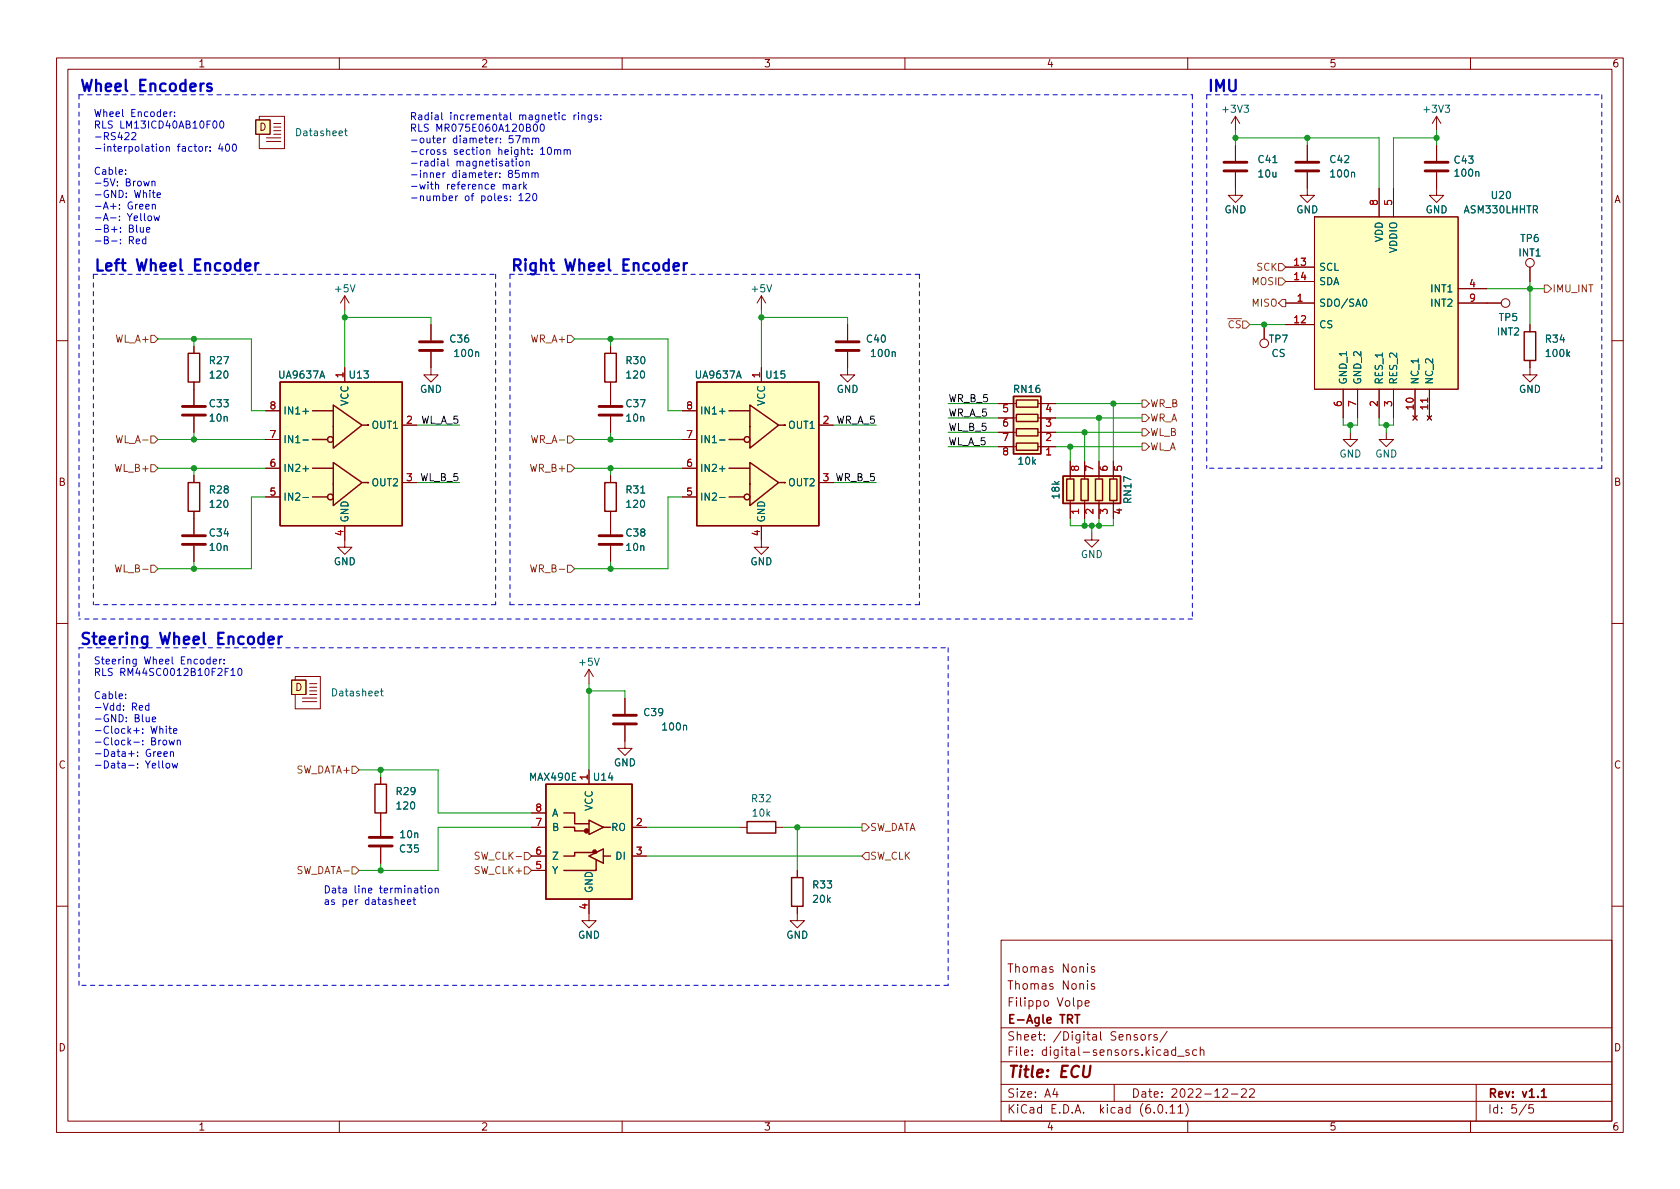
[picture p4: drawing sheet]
<svg xmlns="http://www.w3.org/2000/svg" width="297mm" height="210mm" viewBox="0 0 297 210" stroke-linecap="round" stroke-linejoin="round" font-family="sans-serif">
<g fill="none" stroke="#840000" stroke-width=".18">
<path d="M10 10.2h277v190.1h-277zM12 12.2h273v186.1h-273zM60 10.2v2M110 10.2v2M160 10.2v2M210 10.2v2M260 10.2v2M45.2 21.2h2.6v2.5h-2.6zM45.8 21.2v-.6h4.5v5.7h-4.5v-2.6M47.1 25h2.6M47.1 24.4h2.6M48.4 23.7h1.3"/>
<path d="M48.4 23.1h1.3M48.4 22.5h1.3M48.4 21.8h1.3M218.4 30.5v4h1.3l-1.3 1.3-1.2-1.3h1.2M218.4 20.6l-.7 1.2M218.4 20.6v2.5M218.4 25.6v2.8M218.4 20.6l.8 1.2M231.1 30.5v4h1.3l-1.3 1.3-1.2-1.3h1.2M231.1 25.6v2.8M232.4 38.3h25.4v30.5h-25.4zM243.8 33.3v5"/>
<path d="M246.4 33.3v5M254 30.5v4h1.3l-1.3 1.3-1.3-1.3h1.3M254 20.6v2.5M254 25.6v2.8M254 20.6l-.8 1.2M254 20.6l.8 1.2M61 52.3v2.6M61 52.3l-.8 1.3M61 52.3l.7 1.3M76.2 57.4v2.8M134.6 52.3l-.7 1.3M134.6 52.3v2.6"/>
<path d="M134.6 52.3l.8 1.3M149.9 57.4v2.8M223.5 57.4v2.5M227.3 53.6h5.1M227.3 57.4h5.1M227.3 47.2h5.1M227.3 49.8h5.1M257.8 53.6h7.6M257.8 51h5.1M270.5 47.2v2.6M270.5 57.4v1.3M10 60.2h2"/>
<path d="M34.3 61.2v1.3M34.3 67.6v4M34.3 73.7v2.7M47 77.7h2.5M47 72.6h2.5M61 65v2.6M71.1 75.2h2.6M76.2 62.2v4.1h1.3l-1.3 1.3-1.3-1.3h1.3M107.9 61.2v1.3M107.9 67.6v4M107.9 73.7v2.7M120.6 77.7h2.6"/>
<path d="M120.6 72.6h2.6M134.6 65v2.6M144.8 75.2h2.5M149.9 62.2v4.1h1.2l-1.2 1.3-1.3-1.3h1.3M176.5 79h3.2M176.5 76.4h3.2M176.5 73.9h3.2M176.5 71.4h3.2M183.5 79h3.2M183.5 76.4h3.2M183.5 73.9h3.2M183.5 71.4h3.2"/>
<path d="M237.5 68.8v5.1M238.8 76.4v1.3h1.2l-1.2 1.3-1.3-1.3h1.3M240 68.8v5.1M243.8 68.8v5.1M245.1 76.4v1.3h1.3l-1.3 1.3-1.3-1.3h1.3M246.4 68.8v5.1M249.8 73.5l.8 .8M250.2 68.8v5.1M250.6 73.5l-.8 .8M252.3 73.5l.8 .8M252.7 68.8v5.1M253.1 73.5l-.8 .8"/>
<path d="M270.5 63.7v2.6h1.3l-1.3 1.3-1.3-1.3h1.3M285 60.2h2M34.3 84.1v1.2M34.3 90.4v4.1M34.3 96.5v2.8M47 87.9h2.5M47 82.8h2.5M61 93v3.8h1.2l-1.2 1.2-1.3-1.2h1.3M71.1 85.3h2.6M107.9 84.1v1.2M107.9 90.4v4.1M107.9 96.5v2.8"/>
<path d="M120.6 87.9h2.6M120.6 82.8h2.6M134.6 93v3.8h1.3l-1.3 1.2-1.3-1.2h1.3M144.8 85.3h2.5M189.2 81.5v3.2M189.2 88.5v3.2M191.8 81.5v3.2M191.8 88.5v3.2M193 94.2v1.3h1.3l-1.3 1.3-1.2-1.3h1.2M194.3 81.5v3.2M194.3 88.5v3.2M196.8 81.5v3.2"/>
<path d="M196.8 88.5v3.2M10 110.2h2M104.1 118.4l-.7 1.2M104.1 118.4v2.5M104.1 118.4l.8 1.2M285 110.2h2M51.6 120.3h2.5v2.5h-2.5zM52.2 120.3v-.7h4.4v5.7h-4.4v-2.5M53.5 124.1h2.5M53.5 123.4h2.5M54.7 122.8h1.3M54.7 122.2h1.3"/>
<path d="M54.7 121.5h1.3M54.7 120.9h1.3M67.3 137.4v1.3M104.1 136.1v2.6M110.5 128.3v4h1.3l-1.3 1.3-1.3-1.3h1.3M110.5 123.4v2.8M67.3 143.8v4M67.3 149.9v2.7M94 146.3h2.5M94 151.4h2.5M94 153.9h2.5M94 143.8h2.5"/>
<path d="M104.1 159v3.8h1.3l-1.3 1.3-1.2-1.3h1.2M104.8 150.7h.6M111.8 146.3h2.5M111.8 151.4h2.5M130.8 146.3h1.3M137.2 146.3h1.2M141 153.9v1.3M10 160.2h2M141 160.3v2.5h1.2l-1.2 1.3-1.3-1.3h1.3M177 166.3h108v32h-108zM184.7 177l.4-.1 .3 .3v.4l-.3 .3h-.4l-.1-.3v-.4zM186.1 174l-.3-.1-.2 .2v.3l.5 .1v.4h-.5"/>
<path d="M186.1 171l-.3-.1-.2 .2v.3l.5 .1v.4h-.5M285 160.2h2M60 198.3v2M110 198.3v2M160 198.3v2M177 194.8h108M177 191.8h108M177 187.8h108M177 181.8h108M182.5 186.5v.1M182.5 185.7v.1M184.6 183.8v.1"/>
<path d="M184.6 183v.1M193.2 183h.6l.1 .9M193.9 183.3l-.5 .1a.29 .29 0 0 0-.3 .2 .29 .29 0 0 0 .3 .3h.5M194.6 182.4v1.3l.2 .2M197 191.8v3M206.4 182.4l-1.3 1.9M208.2 186.8h1.2M209.6 195.1a1.72 1.72 0 0 1 0 2.3M210 198.3v2M210.2 185.7l-.3-.1-.3 .2 .1 .3 .5 .1v.4h-.6M211.6 185.7l-.5-.1-.2 .3v.4l.1 .3h.6M212.2 185.8l.2-.2 .4 .1 .1 .9"/>
<path d="M212.2 185.1v1.5M217.7 193.5h1.2M219.5 192.7l.6-.2 .2 .2 .1 .3-1 1h1M220.9 192.7l.6-.2 .2 .2 .1 .3-.9 1h.9M260 198.3v2M261 191.8v6.5M271.1 195.3h-.7l-.1 .7 .2-.1 .5 .1 .2 .2-.1 .5-.2 .1-.6-.1"/>
<circle cx="266.2" cy="53.6" r=".76"/>
<circle cx="270.5" cy="46.5" r=".76"/>
<circle cx="223.5" cy="60.7" r=".76"/>
</g>
<path d="M185.1 180.4l.7-.1v-.3l-.5-.1-.2 .2 .1 .8h.6" fill="none" stroke="#840000" stroke-width=".3"/>
<g fill="none" stroke="#840000" stroke-width=".25">
<path d="M269.5 58.7h2v5h-2zM33.3 62.5h2v5.1h-2zM49.5 67.6h21.6v25.4h-21.6zM55.2 72.6h3.7M55.2 77.7h2.7M58.9 71.6l5.1 3.6-5.1 4zM64.1 75.2h1.1h-.2M106.9 62.5h2.1v5.1h-2.1zM123.2 67.6h21.6v25.4h-21.6zM128.9 72.6h3.7M128.9 77.7h2.7M132.6 71.6l5.1 3.6-5.1 4z"/>
<path d="M137.8 75.2h1h-.1M179.2 70.1h4.8v10.2h-4.8zM179.7 78.4h3.8v1.2h-3.8zM179.7 75.8h3.8v1.3h-3.8zM179.7 73.3h3.8v1.2h-3.8zM179.7 70.7h3.8v1.3h-3.8zM33.3 85.3h2v5.1h-2zM55.2 82.8h3.7M55.2 87.9h2.7M58.9 81.8l5.1 3.5-5.1 4.1zM64.1 85.3h1.1h-.2M106.9 85.3h2.1v5.1h-2.1z"/>
<path d="M128.9 82.8h3.7M128.9 87.9h2.7M132.6 81.8l5.1 3.5-5.1 4.1zM137.8 85.3h1h-.1M188 84.2h10.1v4.8h-10.1zM188.6 84.7h1.3v3.8h-1.3zM191.1 84.7h1.3v3.8h-1.3zM193.7 84.7h1.2v3.8h-1.2zM196.2 84.7h1.3v3.8h-1.3zM66.3 138.7h2v5.1h-2zM96.5 138.7h15.3v20.3h-15.3zM99.7 143.8h1.9v1.9h2.5"/>
<path d="M99.7 146.3h1.9v.6h1.9M104.1 151.4l2.6-1.3v2.5zM104.1 145l2.6 1.3-2.6 1.3zM104.8 150.7h-3.2v.7h-1.9M105.4 152v1.9h-5.7M106.7 151.4h1.2M106.7 146.3h1.2M132.1 145.3h5.1v2h-5.1zM140 155.2h2v5.1h-2z"/>
<circle cx="58.4" cy="77.7" r=".51"/>
<circle cx="132.1" cy="77.7" r=".51"/>
<circle cx="58.4" cy="87.9" r=".51"/>
<circle cx="132.1" cy="87.9" r=".51"/>
</g>
<g fill="none" stroke="#006464" stroke-width=".18">
<path d="M220 18.6h.7l-.4 .5 .4 .1v.6l-.2 .1-.5-.1M255.5 18.6h.8l-.4 .5 .3 .1v.6l-.1 .1-.6-.1M60.9 23.2h.5M61.1 22.7v1.1l.3 .2M225.1 28.8h.7M239 30.6l.1-.1h.3l.1 .8M260.9 30.4l.2-.1 .3 .1 .1 .8M61.9 50.4l.5 1.2 .4-1.2M135.6 50.4l.4 1.2 .4-1.2M241 53l.2-.1a.68 .68 0 0 1 .5 .6 .68 .68 0 0 1-.5 .7l-.2-.2-.1-.3zM53.6 77.8h.9M53.6 72.7h.9"/>
<path d="M56.5 66.9l.5-1.3 .4 1.3M56.7 66.5h.6M84.1 62.3l.2-.1 .3 .1v.8M127.2 77.8h1M127.2 72.7h1M130.2 66.9l.4-1.3 .5 1.3M130.3 66.5h.6M157.8 62.3l.1-.1 .3 .1 .1 .8M277.2 62.6l.3 .5M277.5 62.2l-.4 .5M53.6 88h.9M53.6 82.9h.9"/>
<path d="M113.3 87.2h.7M127.2 88h1M127.2 82.9h1M105.1 116.4l.4 1.3 .5-1.3M67.3 122.2h.5M67.4 121.8v1.1l.4 .2M120.9 128.4l.1-.2 .3 .1 .1 .8"/>
</g>
<g fill="#ffffc2" stroke="#ffffc2" stroke-width=".18">
<path d="M179.2 70.1h4.8v10.2h-4.8z"/>
<path d="M188 84.2h10.1v4.8h-10.1z"/>
<path d="M51.6 120.3h2.5v2.5h-2.5z"/>
<path d="M49.5 67.6h21.6v25.4h-21.6z"/>
<path d="M123.2 67.6h21.6v25.4h-21.6z"/>
<path d="M45.2 21.2h2.6v2.5h-2.6z"/>
<path d="M232.4 38.3h25.4v30.5h-25.4z"/>
<path d="M96.5 138.7h15.3v20.3h-15.3z"/>
</g>
<g fill="none" stroke="#a90000" stroke-width=".18">
<path d="M177.4 76.6h.8l-.5 1.3M177.7 79.7l-.3-.2 .1-.2 .2-.1h.3l.2 .2-.1 .2-.5 .2-.2 .2 .1 .3 .2 .2 .3-.1 .2-.2-.1-.4-.2-.1M178 74.1l-.3 .1a.85 .85 0 0 0 0 1.2l.4-.1 .1-.5-.3-.2h-.3l-.2 .2M178.1 71.6h-.6l-.1 .6 .2-.2 .4 .1 .2 .2-.1 .4-.2 .1-.5-.1M185 74.1h.8l-.4 .5 .3 .1v.6l-.2 .1-.5-.1M185.1 79.5l.3-.3v1.3M185.1 76.8l.4-.2 .3 .4-.8 .9h.8M185.4 71.5l-.3 .9h.7M252.4 70.4v.7M190 82.7l.2-.3 .4 .1 .1 .2-.1 .3-.4 .2-.2-.2-.2-.5-.1-.1-.2 .2-.1 .3 .1 .2 .2 .1 .3-.3M190.7 90.4h-1.3l.4 .4M193.2 90.1v.7l-.9-.7-.3 .2 .1 .5"/>
<path d="M193.2 82.9l-1.2-.5v.8M194.5 90.8v-.7l.5 .4 .1-.4h.6l.1 .2-.1 .5M194.5 82.6l.1 .3a.86 .86 0 0 0 1.2 0l-.1-.4-.5-.1-.2 .3v.3l.2 .2M197 82.5v.6l.6 .1-.1-.2 .1-.4 .2-.2 .4 .1 .1 .2-.1 .5M197.9 90v.8l-.9-.3"/>
</g>
<g fill="none" stroke="#840000" stroke-width=".51">
<path d="M216.4 30.2h4.1M216.4 28.7h4.1M229.1 30.2h4.1M229.1 28.7h4.1M252 30.2h4M252 28.7h4M32.3 73.4h4M32.3 71.9h4M74.2 62h4M74.2 60.4h4M105.9 73.4h4.1M105.9 71.9h4.1"/>
<path d="M147.8 62h4.1M147.8 60.4h4.1M32.3 96.3h4M32.3 94.7h4M105.9 96.3h4.1M105.9 94.7h4.1M108.5 128h4M108.5 126.5h4M65.3 149.6h4M65.3 148.1h4"/>
</g>
<circle cx="105.4" cy="150.7" r=".13" fill="#840000" stroke="#840000" stroke-width=".18"/>
<g fill="#840000" stroke="#840000" stroke-width=".25">
<circle cx="105.1" cy="150.6" r=".3"/>
<circle cx="103.7" cy="146.9" r=".36"/>
</g>
<g fill="none" stroke="#725600" stroke-width=".18">
<path d="M26.7 59.3h.6l.6 .6-.6 .7h-.6zM100.3 59.3h.7l.6 .6-.6 .7h-.7zM217.1 56.3h2.4M226.1 46.6h.6l.6 .6-.6 .7h-.6zM226.1 49.1h.6l.6 .7-.6 .6h-.6zM226.7 53h.6v1.2h-.6l-.6-.6zM273 50.4h.7l.6 .6-.6 .7h-.7zM26.7 77.1h.6l.6 .6-.6 .7h-.6zM100.3 77.1h.7l.6 .6-.6 .7h-.7zM201.9 70.7h.7l.6 .7-.6 .6h-.7zM201.9 78.4h.7l.6 .6-.6 .6h-.7zM201.9 75.8h.7l.6 .6-.6 .7h-.7z"/>
<path d="M201.9 73.3h.7l.6 .6-.6 .6h-.7zM26.7 82.2h.6l.6 .6-.6 .6h-.6zM26.7 99.9h.6l.6 .7-.6 .6h-.6zM100.3 99.9h.7l.6 .7-.6 .6h-.7zM100.3 82.2h.7l.6 .6-.6 .6h-.7zM25.2 100.7h1M98.9 100.7h.9M62.2 135.5h.7l.6 .6-.6 .7h-.7zM62.2 153.3h.7l.6 .6-.6 .7h-.7zM91.3 151.5h.9M92.7 150.7h.6l.7 .7-.7 .6h-.6zM92.7 153.3h.6l.7 .6-.7 .7h-.6z"/>
<path d="M152.4 145.7h.6l.7 .6-.7 .6h-.6zM153 150.7h.7v1.3h-.7l-.6-.6z"/>
</g>
<g fill="none" stroke="#0000c2" stroke-width=".18">
<path d="M30.9 19.8v.2M78.1 19.9v1.1l.2 .2M90.2 19.9v1.1l.2 .2M16.9 32.4h1M19.1 31.6h-.6l-.1 .6 .2-.1 .4 .1 .1 .1v.5l-.2 .1-.5-.1M19.5 31.6l.4 1.3 .4-1.3M19.5 36.5h1M19.5 38.5h1M20.8 32.8v.1M20.8 32.1v.1M21.1 36.9v.1M21.1 36.2v.1"/>
<path d="M21.1 38.9v.1M21.1 38.2v.2M22.2 30.7v.1M22.2 30.1v.1M22.3 34.8v.1M22.3 34.1v.2M23.3 23.6l.5-.2 .2 .4-.8 .9h.8M27.7 25.5v.1M27.7 25.9v.8M28.3 26l.3-.1 .3 .2v.4l-.3 .2h-.3l-.1-.2zM29.4 26l.2-.1 .3 .1 .1 .7M29.4 25.9v.8"/>
<path d="M30.9 20.5v.1M36.7 25.9l-.3 .2M37.1 26.6v.1M37.1 26v.1M39 21.5l.1-.1a.68 .68 0 0 1 .5 .6 .68 .68 0 0 1-.5 .7l-.1-.2-.2-.3zM77 32.7l.2-.1 .3 .1v.7M77 32.2v1.2M77.2 31l.6-.1-.1-.3h-.3l-.2 .1v.6h.5M77.3 24.8l.6-.1-.1-.2-.3-.1-.2 .2 .1 .6h.4M77.8 26.5h-.3l-.2 .1 .1 .2 .4 .1v.3h-.5M78 28.6h.5l.1 .8M78.3 30.6v.8"/>
<path d="M78.5 24.4v.9M78.6 28.8l-.4 .1-.2 .2 .2 .3 .4-.1M78.7 30.6l-.4 .2M78.8 24.4l-.3 .3M78.8 26.5h-.3l-.2 .1 .1 .2 .4 .1v.3h-.5M79.2 28.1v1.1l.2 .2M79.4 35.1l.6-.2v-.2l-.4-.1-.2 .2 .1 .6h.5M80.6 34.6v.9M80.9 34.6l-.3 .3M86.1 26.6l.2-.1h.3v.8M86.9 33l.6-.1-.1-.2-.4-.1-.1 .2v.6h.5M87.9 30.6l-.3 .2"/>
<path d="M88.1 24.4l-.4 .3M88.4 31.3v.1M88.4 30.6v.1M88.5 25.1v.2M88.5 24.5v.1M89.1 20.4h.5v.8M89.6 20.6l-.4 .1-.2 .2 .2 .3 .4-.1M90.2 35.4v.1M90.2 34.7v.1M91.9 28.6l.2-.1 .3 .1 .1 .5-.1 .2-.3 .1-.2-.2zM93 28.6l.2-.1 .3 .1 .1 .8M93 28.5v.9"/>
<path d="M94.1 27.2v.1M94.1 26.5v.1M94.4 22.1l.2-.2a.68 .68 0 0 1 .4 .7 .68 .68 0 0 1-.4 .6l-.2-.1-.1-.4zM95.6 22.1l.2-.2a.68 .68 0 0 1 .5 .7 .68 .68 0 0 1-.5 .6l-.2-.1-.1-.4zM100 20.4l-.4-.1-.2 .3 .1 .5h.5M16.9 42.6h1M18.5 42.4h.5l.1-.2v-.2l-.6-.2v1.3h.4l.2-.1 .1-.3-.3-.3M19.7 40.6h1M19.7 42.6h1M21.3 40.9v.2M21.3 40.3v.1M21.3 43v.1"/>
<path d="M21.3 42.3v.1M24.1 116.6v1l-.3 .2h-.3M24.1 116.6h-.4l-.2 .2 .1 .6h.5M39.6 117.3v.1M39.6 116.6v.1M40.8 118.6l.4-.4v1.3M40.8 119.5h.8M42.2 118.3l.1-.1a.68 .68 0 0 1 .5 .6 .68 .68 0 0 1-.5 .7 .84 .84 0 0 1-.1-1.2zM21.2 124.8l-.3-.1-.3 .3 .2 .5h.4M21.2 124.3v1.3M21.8 125.5v.1M21.8 124.8v.1"/>
<path d="M22.2 123.4v.1M22.2 122.8v.1M22.3 127.5v.1M22.3 126.9v.1M22.8 131.2l.3 .5M22.8 133.3h.9M22.8 135.3h.9M23.1 130.9l-.5 .5M23.2 132.8v1M23.7 129.2h.9M23.7 131.2h.9M24.1 128.7v1"/>
<path d="M24.3 133.7v.1M24.3 133v.1M24.3 135.7v.1M24.3 135v.2M25.2 129.6v.1M25.2 128.9v.1M25.2 131.6v.1M25.2 130.9v.2M73 159.1h.5M73.2 158.7v1.1l.3 .1M76.9 157.2l.2-.1h.3l.1 .8M76.9 157.1v.8"/>
</g>
<path d="M26 112.6v1.6a.54 .54 0 0 1-.8 .3M26 112.7l-.5-.1-.4 .3v.6l.2 .3 .2 .1 .5-.1" fill="none" stroke="#0000c2" stroke-width=".4"/>
<g fill="none" stroke="#0000c2" stroke-width=".18" stroke-dasharray=".8 .8">
<path d="M14 16.8h196.8M14 16.8v92.7M210.8 16.8v92.7M213.4 16.8h69.8M213.4 16.8v66M283.2 16.8v66M16.5 48.5v58.4M16.5 48.5h71.1M87.6 48.5v58.4M90.2 48.5v58.4M90.2 48.5h72.4M162.6 48.5v58.4"/>
<path d="M283.2 82.8h-69.8M14 114.5h153.6M87.6 106.9h-71.1M162.6 106.9h-72.4M167.6 114.5v59.7M210.8 109.5h-196.8M14 174.2v-59.7M167.6 174.2h-153.6"/>
</g>
<g fill="none" stroke="#009600" stroke-width=".18">
<path d="M218.4 24.4h25.4v8.9M218.4 23.1v2.5M231.1 24.4v1.2M254 24.4h-7.6v8.9M254 23.1v2.5M27.9 59.9h16.5v12.7h2.6M34.3 59.9v1.3M61 56.1h15.2v1.3M61 54.9v10.1M101.6 59.9h16.5v12.7h2.5M107.9 59.9v1.3M134.6 56.1h15.3v1.3"/>
<path d="M134.6 54.9v10.1M221 57.4h6.3M262.9 51h10.1M270.5 49.8v7.6M27.9 77.7h19.1M34.3 76.4v1.3M73.7 75.2h7.6M101.6 77.7h19M107.9 76.4v1.3M147.3 75.2h7.6M167.6 79h8.9M167.6 76.4h8.9"/>
<path d="M167.6 73.9h8.9M167.6 71.4h8.9M186.7 79h15.2M186.7 76.4h15.2M186.7 73.9h15.2M186.7 71.4h15.2M189.2 79v2.5M191.8 76.4v5.1M194.3 73.9v7.6M196.8 71.4v10.1M237.5 73.9v1.3h2.5v-1.3M238.8 75.2v1.2"/>
<path d="M243.8 73.9v1.3h2.6v-1.3M245.1 75.2v1.2M27.9 82.8h19.1M34.3 82.8v1.3M34.3 99.3v1.3M47 87.9h-2.6v12.7h-16.5M73.7 85.3h7.6M101.6 82.8h19M107.9 82.8v1.3M107.9 99.3v1.3M120.6 87.9h-2.5v12.7h-16.5M147.3 85.3h7.6"/>
<path d="M189.2 91.7v1.3h7.6v-1.3M191.8 91.7v1.3M193 93v1.2M194.3 91.7v1.3M63.5 136.1h14v7.7h16.5M67.3 136.1v1.3M104.1 122.2h6.4v1.2M104.1 120.9v15.2M67.3 152.6v1.3M94 146.3h-16.5v7.6h-14M114.3 146.3h16.5M114.3 151.4h38.1"/>
<path d="M138.4 146.3h14M141 146.3v7.6"/>
</g>
<g fill="#009600" stroke="#009600" stroke-width=".18">
<circle cx="191.8" cy="93" r=".46"/>
<circle cx="141" cy="146.3" r=".46"/>
<circle cx="194.3" cy="93" r=".46"/>
<circle cx="191.8" cy="76.4" r=".46"/>
<circle cx="194.3" cy="73.9" r=".46"/>
<circle cx="193" cy="93" r=".46"/>
<circle cx="107.9" cy="100.6" r=".46"/>
<circle cx="104.1" cy="122.2" r=".46"/>
<circle cx="107.9" cy="82.8" r=".46"/>
<circle cx="67.3" cy="136.1" r=".46"/>
<circle cx="67.3" cy="153.9" r=".46"/>
<circle cx="34.3" cy="100.6" r=".46"/>
<circle cx="34.3" cy="59.9" r=".46"/>
<circle cx="34.3" cy="82.8" r=".46"/>
<circle cx="61" cy="56.1" r=".46"/>
<circle cx="34.3" cy="77.7" r=".46"/>
<circle cx="107.9" cy="59.9" r=".46"/>
<circle cx="107.9" cy="77.7" r=".46"/>
<circle cx="270.5" cy="51" r=".46"/>
<circle cx="245.1" cy="75.2" r=".46"/>
<circle cx="254" cy="24.4" r=".46"/>
<circle cx="238.8" cy="75.2" r=".46"/>
<circle cx="196.8" cy="71.4" r=".46"/>
<circle cx="223.5" cy="57.4" r=".46"/>
<circle cx="218.4" cy="24.4" r=".46"/>
<circle cx="231.1" cy="24.4" r=".46"/>
<circle cx="189.2" cy="79" r=".46"/>
<circle cx="134.6" cy="56.1" r=".46"/>
</g>
<g font-size="2.8" fill="#0000c2">
<text x="14" y="16.2">Wheel</text>
<text x="24.5" y="16.2">Encoders</text>
<text x="213.4" y="16.2">IMU</text>
<text x="16.5" y="47.9">Left</text>
<text x="24.1" y="47.9">Wheel</text>
<text x="34.5" y="47.9">Encoder</text>
<text x="90.2" y="47.9">Right</text>
<text x="99.8" y="47.9">Wheel</text>
<text x="110.3" y="47.9">Encoder</text>
<text x="14" y="114">Steering</text>
<text x="28.2" y="114">Wheel</text>
<text x="38.7" y="114">Encoder</text>
</g>
<g font-size="2.8" fill="#840000">
<text x="178" y="191.2">Title:</text>
<text x="187.3" y="191.2">ECU</text>
</g>
<g font-size="2.1" fill="#840000">
<text x="178" y="172.5">Thomas</text>
<text x="187.7" y="172.5">Nonis</text>
<text x="178" y="178.5">Filippo</text>
<text x="178" y="175.5">Thomas</text>
<text x="186.9" y="178.5">Volpe</text>
<text x="187.7" y="175.5">Nonis</text>
<text x="178" y="184.5">Sheet:</text>
<text x="178" y="181.5">E-Agle</text>
<text x="186.2" y="184.5">/Digital</text>
<text x="187.4" y="181.5">TRT</text>
<text x="196.4" y="184.5">Sensors/</text>
<text x="178" y="187.2">File:</text>
<text x="184.4" y="187.2">digital-sensors.kicad_sch</text>
<text x="178" y="197.4">KiCad</text>
<text x="178" y="194.6">Size:</text>
<text x="184.7" y="194.6">A4</text>
<text x="185.7" y="197.4">E.D.A.</text>
<text x="194.6" y="197.4">kicad</text>
<text x="200" y="194.6">Date:</text>
<text x="201.8" y="197.4">(6.0.11)</text>
<text x="207" y="194.6">2022-12-22</text>
<text x="263" y="194.6">Rev:</text>
<text x="263" y="197.4">Id:</text>
<text x="267.1" y="197.4">5/5</text>
<text x="269.1" y="194.6">v1.1</text>
</g>
<g font-size="1.8" fill="#840000">
<text x="35" y="12.3">1</text>
<text x="85" y="12.3">2</text>
<text x="135" y="12.3">3</text>
<text x="185" y="12.3">4</text>
<text x="235" y="12.3">5</text>
<text x="285" y="12.3">6</text>
<text x="45.8" y="23.5">D</text>
<text x="10.4" y="36.3">A</text>
<text x="285.4" y="36.3">A</text>
<text x="10.3" y="86.3">B</text>
<text x="285.3" y="86.3">B</text>
<text x="52.1" y="122.6">D</text>
<text x="10.3" y="136.3">C</text>
<text x="285.3" y="136.3">C</text>
<text x="10.3" y="186.3">D</text>
<text x="285.3" y="186.3">D</text>
<text x="35" y="200.3">1</text>
<text x="85" y="200.3">2</text>
<text x="135" y="200.3">3</text>
<text x="185" y="200.3">4</text>
<text x="235" y="200.3">5</text>
<text x="285" y="200.3">6</text>
</g>
<g font-size="1.8" fill="#0000c2">
<text x="16.5" y="20.7">Wheel</text>
<text x="16.5" y="22.7">RLS LM13ICD40AB10F00</text>
<text x="23.1" y="20.7">Encoder:</text>
<text x="72.4" y="21.2">Radial</text>
<text x="72.4" y="23.3">RLS MR075E060A120B00</text>
<text x="79.5" y="21.2">incremental</text>
<text x="91.8" y="21.2">magnetic</text>
<text x="101.6" y="21.2">rings:</text>
<text x="16.5" y="24.8">-RS422</text>
<text x="16.5" y="26.8">-interpolation</text>
<text x="31.3" y="26.8">factor:</text>
<text x="38.6" y="26.8">400</text>
<text x="72.4" y="25.3">-outer</text>
<text x="72.4" y="27.4">-cross</text>
<text x="72.4" y="29.4">-radial</text>
<text x="80" y="25.3">diameter:</text>
<text x="80.2" y="27.4">section</text>
<text x="80.6" y="29.4">magnetisation</text>
<text x="88.1" y="27.4">height:</text>
<text x="90" y="25.3">57mm</text>
<text x="95.7" y="27.4">10mm</text>
<text x="16.5" y="30.9">Cable:</text>
<text x="16.5" y="35">-GND:</text>
<text x="22.1" y="32.9">Brown</text>
<text x="23.7" y="35">White</text>
<text x="72.4" y="31.5">-inner</text>
<text x="72.4" y="33.5">-with</text>
<text x="72.4" y="35.5">-number</text>
<text x="78.9" y="33.5">reference</text>
<text x="79.9" y="31.5">diameter:</text>
<text x="82.1" y="35.5">of</text>
<text x="85.1" y="35.5">poles:</text>
<text x="88.9" y="33.5">mark</text>
<text x="89.9" y="31.5">85mm</text>
<text x="91.9" y="35.5">120</text>
<text x="16.5" y="37">-A+:</text>
<text x="16.5" y="39.1">-A-:</text>
<text x="16.5" y="41.1">-B+:</text>
<text x="22.5" y="37">Green</text>
<text x="22.5" y="39.1">Yellow</text>
<text x="22.6" y="41.1">Blue</text>
<text x="22.6" y="43.2">Red</text>
<text x="16.5" y="117.5">Steering</text>
<text x="16.5" y="119.5">RLS RM44SC0012B10F2F10</text>
<text x="25.4" y="117.5">Wheel</text>
<text x="32" y="117.5">Encoder:</text>
<text x="16.5" y="123.6">Cable:</text>
<text x="16.5" y="125.7">-Vdd:</text>
<text x="23.2" y="125.7">Red</text>
<text x="16.5" y="127.7">-GND:</text>
<text x="16.5" y="129.7">-Clock+:</text>
<text x="16.5" y="131.8">-Clock-:</text>
<text x="23.7" y="127.7">Blue</text>
<text x="26.6" y="129.7">White</text>
<text x="26.6" y="131.8">Brown</text>
<text x="16.5" y="133.8">-Data+:</text>
<text x="16.5" y="135.9">-Data-:</text>
<text x="25.7" y="133.8">Green</text>
<text x="25.7" y="135.9">Yellow</text>
<text x="57.1" y="158">Data</text>
<text x="57.1" y="160">as</text>
<text x="60.4" y="160">per</text>
<text x="62.6" y="158">line</text>
<text x="64.6" y="160">datasheet</text>
<text x="67.2" y="158">termination</text>
</g>
<g font-size="1.8" fill="#006464">
<text x="215.8" y="20.3">+3V3</text>
<text x="251.4" y="20.3">+3V3</text>
<text x="52.1" y="24.4">Datasheet</text>
<text x="222.3" y="29.2">C41</text>
<text x="235" y="29.2">C42</text>
<text x="256.9" y="29.3">C43</text>
<text x="222.3" y="31.8">10u</text>
<text x="235" y="31.8">100n</text>
<text x="256.9" y="31.6">100n</text>
<text x="263.5" y="35.6">U20</text>
<text x="216.4" y="38.1">GND</text>
<text x="229.1" y="38.1">GND</text>
<text x="252" y="38.1">GND</text>
<text x="258.7" y="38.1">ASM330LHHTR</text>
<text x="244.9" y="42.9" transform="rotate(-90 244.9 42.9)">VDD</text>
<text x="247.4" y="44.8" transform="rotate(-90 247.4 44.8)">VDDIO</text>
<text x="268.4" y="45.7">INT1</text>
<text x="268.7" y="43.2">TP6</text>
<text x="58.9" y="52.1">+5V</text>
<text x="132.6" y="52.1">+5V</text>
<text x="233.2" y="48.3">SCL</text>
<text x="233.2" y="50.8">SDA</text>
<text x="252.8" y="52.1">INT1</text>
<text x="233.2" y="54.6">SDO/SA0</text>
<text x="233.2" y="58.4">CS</text>
<text x="252.8" y="54.6">INT2</text>
<text x="264.6" y="59.7">INT2</text>
<text x="264.9" y="57.2">TP5</text>
<text x="36.8" y="64.8">R27</text>
<text x="79.4" y="61">C36</text>
<text x="80.1" y="63.5">100n</text>
<text x="110.5" y="64.8">R30</text>
<text x="153" y="61">C40</text>
<text x="153.7" y="63.5">100n</text>
<text x="224.3" y="61">TP7</text>
<text x="224.7" y="63.5">CS</text>
<text x="273.1" y="61">R34</text>
<text x="273.1" y="63.5">100k</text>
<text x="36.8" y="67.3">120</text>
<text x="49.1" y="67.3">UA9637A</text>
<text x="61.5" y="67.3">U13</text>
<text x="62" y="71.8" transform="rotate(-90 62 71.8)">VCC</text>
<text x="74.2" y="69.9">GND</text>
<text x="110.5" y="67.3">120</text>
<text x="122.8" y="67.3">UA9637A</text>
<text x="135.2" y="67.3">U15</text>
<text x="135.6" y="71.8" transform="rotate(-90 135.6 71.8)">VCC</text>
<text x="147.8" y="69.9">GND</text>
<text x="179" y="69.9">RN16</text>
<text x="238.5" y="68.1" transform="rotate(-90 238.5 68.1)">GND_1</text>
<text x="241.1" y="68.1" transform="rotate(-90 241.1 68.1)">GND_2</text>
<text x="244.9" y="68.1" transform="rotate(-90 244.9 68.1)">RES_1</text>
<text x="247.4" y="68.1" transform="rotate(-90 247.4 68.1)">RES_2</text>
<text x="251.2" y="68.1" transform="rotate(-90 251.2 68.1)">NC_1</text>
<text x="253.8" y="68.1" transform="rotate(-90 253.8 68.1)">NC_2</text>
<text x="268.5" y="69.9">GND</text>
<text x="36.8" y="72.4">C33</text>
<text x="36.8" y="74.9">10n</text>
<text x="50" y="73.7">IN1+</text>
<text x="65.6" y="76.2">OUT1</text>
<text x="110.5" y="72.4">C37</text>
<text x="110.5" y="74.9">10n</text>
<text x="123.7" y="73.7">IN1+</text>
<text x="139.3" y="76.2">OUT1</text>
<text x="50" y="83.8">IN2+</text>
<text x="50" y="78.7">IN1-</text>
<text x="123.7" y="83.8">IN2+</text>
<text x="123.7" y="78.7">IN1-</text>
<text x="179.8" y="82.6">10k</text>
<text x="236.7" y="81.3">GND</text>
<text x="243.1" y="81.3">GND</text>
<text x="36.8" y="87.6">R28</text>
<text x="50" y="88.9">IN2-</text>
<text x="65.6" y="86.4">OUT2</text>
<text x="110.5" y="87.6">R31</text>
<text x="123.7" y="88.9">IN2-</text>
<text x="139.3" y="86.4">OUT2</text>
<text x="187.7" y="88.4" transform="rotate(-90 187.7 88.4)">18k</text>
<text x="200.4" y="89.2" transform="rotate(-90 200.4 89.2)">RN17</text>
<text x="36.8" y="90.2">120</text>
<text x="36.8" y="95.3">C34</text>
<text x="62" y="92.5" transform="rotate(-90 62 92.5)">GND</text>
<text x="110.5" y="90.2">120</text>
<text x="110.5" y="95.3">C38</text>
<text x="135.6" y="92.5" transform="rotate(-90 135.6 92.5)">GND</text>
<text x="36.8" y="97.8">10n</text>
<text x="58.9" y="100.3">GND</text>
<text x="110.5" y="97.8">10n</text>
<text x="132.6" y="100.3">GND</text>
<text x="191" y="99.1">GND</text>
<text x="102.1" y="118.1">+5V</text>
<text x="58.4" y="123.5">Datasheet</text>
<text x="113.6" y="127">C39</text>
<text x="116.8" y="129.5">100n</text>
<text x="108.5" y="135.9">GND</text>
<text x="69.9" y="141">R29</text>
<text x="69.9" y="143.5">120</text>
<text x="93.5" y="138.4">MAX490E</text>
<text x="104.7" y="138.4">U14</text>
<text x="105.2" y="143.5" transform="rotate(-90 105.2 143.5)">VCC</text>
<text x="132.7" y="142.2">R32</text>
<text x="70.5" y="148.6">10n</text>
<text x="97.5" y="147.3">B</text>
<text x="97.5" y="144.8">A</text>
<text x="108" y="147.3">RO</text>
<text x="132.8" y="144.8">10k</text>
<text x="70.5" y="151.1">C35</text>
<text x="97.5" y="154.9">Y</text>
<text x="97.5" y="152.4">Z</text>
<text x="108.7" y="152.4">DI</text>
<text x="105.2" y="158" transform="rotate(-90 105.2 158)">GND</text>
<text x="143.5" y="157.5">R33</text>
<text x="143.5" y="160">20k</text>
<text x="102.1" y="166.4">GND</text>
<text x="139" y="166.4">GND</text>
</g>
<g font-size="1.8" fill="#a90000">
<text x="243.6" y="36.5" transform="rotate(-90 243.6 36.5)">8</text>
<text x="246.1" y="36.5" transform="rotate(-90 246.1 36.5)">5</text>
<text x="228.6" y="47">13</text>
<text x="228.6" y="49.5">14</text>
<text x="229.2" y="53.3">1</text>
<text x="259.7" y="50.8">4</text>
<text x="259.7" y="53.3">9</text>
<text x="228.6" y="57.1">12</text>
<text x="60.7" y="67" transform="rotate(-90 60.7 67)">1</text>
<text x="134.4" y="67" transform="rotate(-90 134.4 67)">1</text>
<text x="47.6" y="77.5">7</text>
<text x="47.6" y="72.4">8</text>
<text x="71.7" y="74.9">2</text>
<text x="121.2" y="77.5">7</text>
<text x="121.2" y="72.4">8</text>
<text x="145.4" y="74.9">2</text>
<text x="184.7" y="73.7">4</text>
<text x="237.2" y="72" transform="rotate(-90 237.2 72)">6</text>
<text x="239.8" y="72" transform="rotate(-90 239.8 72)">7</text>
<text x="243.6" y="72" transform="rotate(-90 243.6 72)">2</text>
<text x="246.1" y="72" transform="rotate(-90 246.1 72)">3</text>
<text x="249.9" y="72.7" transform="rotate(-90 249.9 72.7)">10</text>
<text x="252.5" y="72.7" transform="rotate(-90 252.5 72.7)">11</text>
<text x="47.6" y="82.5">6</text>
<text x="121.2" y="82.5">6</text>
<text x="184.7" y="81.3">1</text>
<text x="47.6" y="87.6">5</text>
<text x="71.7" y="85.1">3</text>
<text x="121.2" y="87.6">5</text>
<text x="145.4" y="85.1">3</text>
<text x="60.7" y="94.9" transform="rotate(-90 60.7 94.9)">4</text>
<text x="134.4" y="94.9" transform="rotate(-90 134.4 94.9)">4</text>
<text x="191.5" y="91.1" transform="rotate(-90 191.5 91.1)">1</text>
<text x="199.1" y="91.1" transform="rotate(-90 199.1 91.1)">4</text>
<text x="94.6" y="143.5">8</text>
<text x="103.9" y="138.1" transform="rotate(-90 103.9 138.1)">1</text>
<text x="94.6" y="146">7</text>
<text x="112.3" y="146">2</text>
<text x="94.6" y="153.7">5</text>
<text x="94.6" y="151.1">6</text>
<text x="112.3" y="151.1">3</text>
<text x="103.9" y="160.9" transform="rotate(-90 103.9 160.9)">4</text>
</g>
<g font-size="1.8" fill="#725600">
<text x="221.2" y="50.8">MOSI</text>
<text x="222.1" y="48.3">SCK</text>
<text x="274.4" y="52.1">IMU_INT</text>
<text x="217" y="58.4">~{CS}</text>
<text x="221.2" y="54.6">MISO</text>
<text x="20.3" y="61">WL_A+</text>
<text x="93.7" y="61">WR_A+</text>
<text x="203.3" y="72.4">WR_B</text>
<text x="203.3" y="77.5">WL_B</text>
<text x="203.3" y="74.9">WR_A</text>
<text x="20.1" y="83.8">WL_B+</text>
<text x="20.3" y="78.7">WL_A-</text>
<text x="93.5" y="83.8">WR_B+</text>
<text x="93.7" y="78.7">WR_A-</text>
<text x="203.3" y="80">WL_A</text>
<text x="20.1" y="101.6">WL_B-</text>
<text x="93.5" y="101.6">WR_B-</text>
<text x="52.4" y="137.2">SW_DATA+</text>
<text x="153.8" y="147.3">SW_DATA</text>
<text x="52.4" y="154.9">SW_DATA-</text>
<text x="83.7" y="152.4">SW_CLK-</text>
<text x="83.7" y="154.9">SW_CLK+</text>
<text x="153.8" y="152.4">SW_CLK</text>
</g>
<g font-size="1.8" fill="#0f0f0f">
<text x="167.6" y="71.1">WR_B_5</text>
<text x="74.4" y="74.9">WL_A_5</text>
<text x="147.8" y="74.9">WR_A_5</text>
<text x="167.6" y="76.2">WL_B_5</text>
<text x="167.6" y="73.6">WR_A_5</text>
<text x="167.6" y="78.7">WL_A_5</text>
<text x="74.2" y="85.1">WL_B_5</text>
<text x="147.7" y="85.1">WR_B_5</text>
</g>
</svg>
